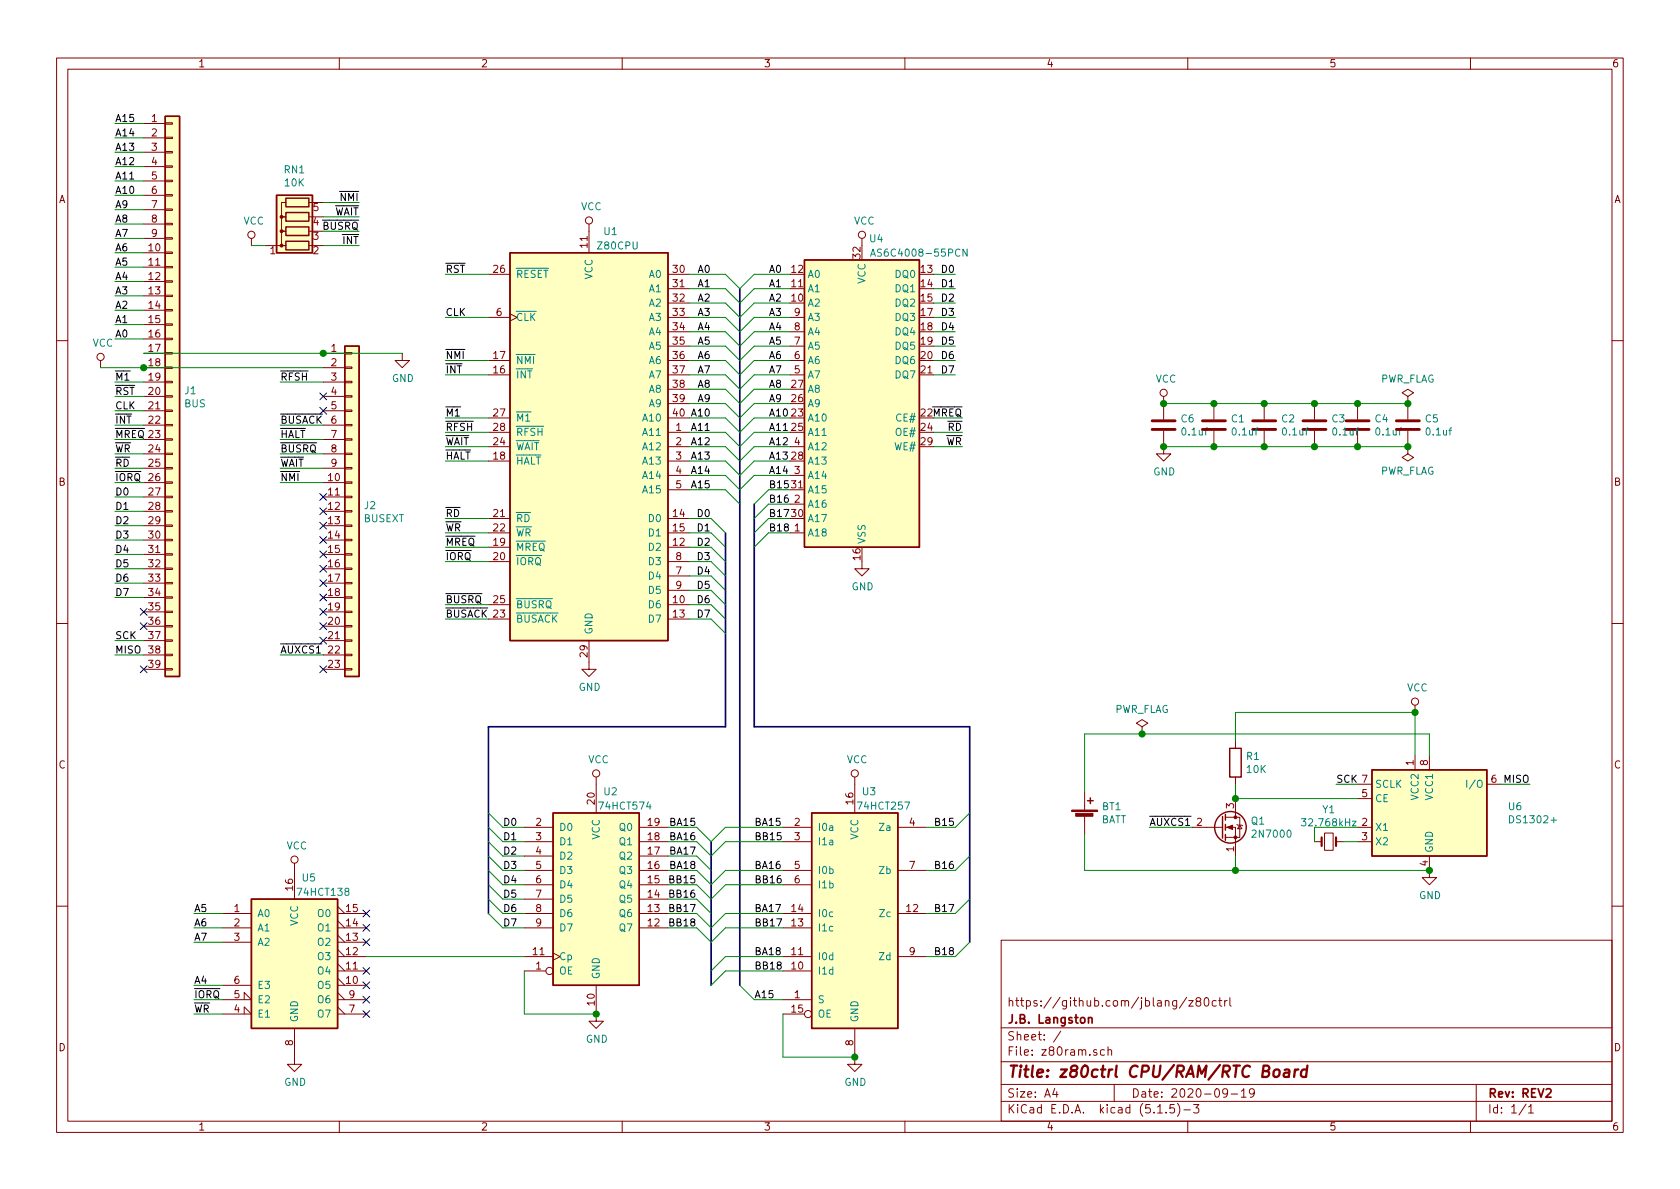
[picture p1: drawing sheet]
<svg xmlns="http://www.w3.org/2000/svg" width="297mm" height="210mm" viewBox="0 0 297 210" stroke-linecap="round" stroke-linejoin="round" font-family="sans-serif">
<g fill="none" stroke="#840000" stroke-width=".18">
<path d="M10 10.3h277v189.9h-277zM12 12.2h273v186.1h-273zM60 10.3v1.9M110 10.3v1.9M160 10.3v1.9M210 10.3v1.9M260 10.3v1.9M25.4 21.8h3.8M25.4 24.4h3.8M25.4 26.9h3.8M25.4 29.5h3.8M25.4 32h3.8"/>
<path d="M25.4 34.5h3.8M25.4 37.1h3.8M25.4 39.6h3.8M29.2 39.5h1.3v.2h-1.3zM29.2 37h1.3v.2h-1.3zM29.2 34.4h1.3v.3h-1.3zM29.2 31.9h1.3v.2h-1.3zM29.2 29.3h1.3v.3h-1.3zM29.2 26.8h1.3v.2h-1.3zM29.2 24.3h1.3v.2h-1.3zM29.2 21.7h1.3v.3h-1.3zM50.5 35.8h-.7v2.5h.7h-.7v2.6h.7h-.7v2.5h.7h-3.5"/>
<path d="M54.6 38.3h2.5M54.6 35.8h2.5M104.1 39.6v5.1M25.4 44.7h3.8M25.4 47.2h3.8M25.4 49.8h3.8M25.4 52.3h3.8M25.4 54.9h3.8M25.4 57.4h3.8M25.4 59.9h3.8M25.4 42.2h3.8M29.2 44.6h1.3v.2h-1.3z"/>
<path d="M29.2 42h1.3v.3h-1.3zM29.2 59.8h1.3v.3h-1.3zM29.2 57.3h1.3v.2h-1.3zM29.2 54.7h1.3v.3h-1.3zM29.2 52.2h1.3v.2h-1.3zM29.2 49.7h1.3v.2h-1.3zM29.2 47.1h1.3v.3h-1.3zM44.4 42.2v1.2M54.6 43.4h2.5M54.6 40.9h2.5M86.4 48.5h3.8M86.4 56.1h3.8"/>
<path d="M90.2 55.5l1.2 .6-1.2 .7M118.1 48.5h3.8M118.1 51h3.8M118.1 53.6h3.8M118.1 56.1h3.8M118.1 58.7h3.8M139.7 56.1h2.5M139.7 58.7h2.5M152.4 42.2v1.2M10 60.2h2M17.8 63.7v1.3M25.4 62.5h3.8"/>
<path d="M25.4 65h3.8M25.4 67.6h3.8M25.4 70.1h3.8M25.4 72.6h3.8M25.4 75.2h3.8M25.4 77.7h3.8M29.2 75.1h1.3v.2h-1.3zM29.2 77.6h1.3v.2h-1.3zM29.2 72.5h1.3v.3h-1.3zM29.2 67.4h1.3v.3h-1.3zM29.2 64.9h1.3v.2h-1.3zM29.2 62.4h1.3v.2h-1.3z"/>
<path d="M29.2 70h1.3v.2h-1.3zM57.1 62.5h3.9M57.1 65h3.9M57.1 67.6h3.9M57.1 70.1h3.9M57.1 72.6h3.9M57.1 75.2h3.9M57.1 77.7h3.9M61 64.9h1.2v.2h-1.2zM61 62.4h1.2v.2h-1.2zM61 77.6h1.2v.2h-1.2zM61 75.1h1.2v.2h-1.2z"/>
<path d="M61 72.5h1.2v.3h-1.2zM61 70h1.2v.2h-1.2zM61 67.4h1.2v.3h-1.2zM71.1 62.5v1.2h1.3l-1.3 1.3-1.3-1.3h1.3M86.4 76.4h3.8M86.4 66.3h3.8M86.4 63.7h3.8M86.4 79h3.8M86.4 73.9h3.8M118.1 76.4h3.8M118.1 66.3h3.8M118.1 63.7h3.8"/>
<path d="M118.1 79h3.8M118.1 73.9h3.8M118.1 61.2h3.8M118.1 68.8h3.8M118.1 71.4h3.8M139.7 66.3h2.5M139.7 63.7h2.5M139.7 79h2.5M139.7 61.2h2.5M205.7 76.2v4.1h1.3l-1.3 1.2-1.2-1.2h1.2M205.7 70.1v4.1M214.6 71.4v2.8"/>
<path d="M214.6 76.2v2.8M223.5 71.4v2.8M223.5 76.2v2.8M232.4 71.4v2.8M232.4 76.2v2.8M240 71.4v2.8M240 76.2v2.8M248.9 79v1.3l1 .6-1 .6-1-.6 1-.6M248.9 79h.1M248.9 70.1l1-.6-1-.7-1 .7 1 .6v1.3M248.9 71.4h.1M248.9 71.4v2.8"/>
<path d="M248.9 76.2v2.8M285 60.2h2M25.4 80.3h3.8M25.4 82.8h3.8M25.4 85.3h3.8M25.4 87.9h3.8M25.4 90.4h3.8M25.4 93h3.8M25.4 95.5h3.8M25.4 98h3.8M29.2 97.9h1.3v.3h-1.3zM29.2 80.1h1.3v.3h-1.3z"/>
<path d="M29.2 82.7h1.3v.2h-1.3zM29.2 85.2h1.3v.3h-1.3zM29.2 87.8h1.3v.2h-1.3zM29.2 90.3h1.3v.2h-1.3zM29.2 92.8h1.3v.3h-1.3zM29.2 95.4h1.3v.2h-1.3zM57.1 80.3h3.9M57.1 82.8h3.9M57.1 85.3h3.9M57.1 87.9h3.9M57.1 90.4h3.9M57.1 93h3.9"/>
<path d="M57.1 95.5h3.9M57.1 98h3.9M61 95.4h1.2v.2h-1.2zM61 97.9h1.2v.3h-1.2zM61 92.8h1.2v.3h-1.2zM61 87.8h1.2v.2h-1.2zM61 85.2h1.2v.3h-1.2zM61 82.7h1.2v.2h-1.2zM61 80.1h1.2v.3h-1.2zM61 90.3h1.2v.2h-1.2zM86.4 96.8h3.8M86.4 91.7h3.8"/>
<path d="M86.4 94.2h3.8M86.4 81.5h3.8M86.4 99.3h3.8M118.1 96.8h3.8M118.1 91.7h3.8M118.1 94.2h3.8M118.1 81.5h3.8M118.1 99.3h3.8M118.1 84.1h3.8M118.1 86.6h3.8M139.7 94.2h2.5M139.7 84.1h2.5"/>
<path d="M139.7 89.1h2.5M152.4 99.3v1.3h1.3l-1.3 1.2-1.3-1.2h1.3M10 110.3h2M25.4 100.6h3.8M25.4 103.1h3.8M25.4 105.7h3.8M25.4 108.2h3.8M25.4 110.7h3.8M25.4 113.3h3.8M25.4 115.8h3.8M25.4 118.4h3.8M29.2 100.5h1.3v.2h-1.3z"/>
<path d="M29.2 103h1.3v.2h-1.3zM29.2 105.5h1.3v.3h-1.3zM29.2 108.1h1.3v.2h-1.3zM29.2 110.6h1.3v.3h-1.3zM29.2 113.2h1.3v.2h-1.3zM29.2 115.7h1.3v.2h-1.3zM29.2 118.2h1.3v.3h-1.3zM57.1 100.6h3.9M57.1 103.1h3.9M57.1 105.7h3.9M57.1 108.2h3.9M57.1 110.7h3.9"/>
<path d="M57.1 113.3h3.9M57.1 115.8h3.9M57.1 118.4h3.9M61 118.2h1.2v.3h-1.2zM61 100.5h1.2v.2h-1.2zM61 103h1.2v.2h-1.2zM61 105.5h1.2v.3h-1.2zM61 108.1h1.2v.2h-1.2zM61 110.6h1.2v.3h-1.2zM61 113.2h1.2v.2h-1.2zM61 115.7h1.2v.2h-1.2zM86.4 106.9h3.8"/>
<path d="M86.4 109.5h3.8M104.1 113.3v5.1h1.3l-1.3 1.2-1.2-1.2h1.2M118.1 106.9h3.8M118.1 109.5h3.8M118.1 101.8h3.8M118.1 104.4h3.8M285 110.3h2M105.4 137.4v6.4M151.1 137.4v6.4M191.8 139.9v3.4M201.9 128.5l1-.6-1-.7-1 .7 1 .6v1.3M201.9 129.8h.1"/>
<path d="M218.4 131.1v1.2M218.4 137.4v1.3M240 138.7h2.6M250.2 124.7v1.3M250.2 133.6v2.5M252.7 133.6v2.5M262.9 138.7h2.5M52.1 152.6v6.4M92.7 146.3h5.1M92.7 148.8h5.1M92.7 153.9h5.1M92.7 156.5h5.1"/>
<path d="M92.7 159h5.1M92.7 151.4h5.1M113 146.3h5.1M113 148.8h5.1M113 153.9h5.1M113 156.5h5.1M113 159h5.1M113 151.4h5.1M138.4 146.3h5.1M138.4 148.8h5.1M138.4 153.9h5.1M138.4 156.5h5.1"/>
<path d="M158.7 146.3h5.1M158.7 153.9h5.1M191.8 144.3v3.3M210.8 146.3h5.4M216.7 146.3h1.7v5.1M216.7 144.5h2.5v3.6h-2.5M218.4 141.2v3.3M218.7 145.8l.1 .1h.8l.1 .1M219.2 145.9l.4 .7h-.8zM232.4 148.8h1.3M234.2 147.3h1.5v3.1h-1.5zM236.2 148.8h1.3"/>
<path d="M240 146.3h2.6M240 148.8h2.6M240 141.2h2.6M252.7 151.4v3.8h1.3l-1.3 1.3-1.2-1.3h1.2M10 160.2h2M39.4 179.3h5l-1.2-1.3v1.3M39.4 176.8h5l-1.2-1.3v1.3M39.4 161.5h5M39.4 174.2h5M39.4 166.6h5M39.4 164.1h5M59.7 161.5h5.1"/>
<path d="M59.7 174.2h5.1M59.7 173l1.3 1.2M59.7 171.7h5.1M59.7 170.4l1.3 1.3M59.7 169.2h5.1M59.7 167.9l1.3 1.3M59.7 166.6h5.1M59.7 165.3l1.3 1.3M59.7 164.1h5.1M59.7 162.8l1.3 1.3M59.7 160.3l1.3 1.2M59.7 179.3h5.1"/>
<path d="M59.7 176.8h5.1M59.7 178l1.3 1.3M59.7 175.5l1.3 1.3M92.7 161.5h5.1M92.7 171.7h3.8M92.7 169.2h5.1M92.7 164.1h5.1M97.8 168.5l1.3 .7-1.3 .6M105.4 174.2v6.4h1.3l-1.3 1.3-1.3-1.3h1.3M113 161.5h5.1M113 164.1h5.1M138.4 161.5h5.1"/>
<path d="M138.4 171.7h5.1M138.4 169.2h5.1M138.4 164.1h5.1M138.4 179.3h3.8M138.4 176.8h5.1M158.7 161.5h5.1M158.7 169.2h5.1M177 166.3h108v32h-108zM208.1 176.9v1.2l-.4 .3h-.3M208.1 177l-.5-.1-.3 .3 .1 .6 .2 .1 .5-.1M209.8 176.3l-1.3 2M210.2 176.9h.8l-.8 1h.8"/>
<path d="M211.8 177.1l-.3-.2v-.2l.3-.3h.2l.3 .3-.1 .2-.6 .2a.48 .48 0 0 0-.1 .7l.3 .1 .4-.1a.48 .48 0 0 0-.2-.7M213 176.6l.4-.2a.94 .94 0 0 1 0 1.5l-.4-.3-.1-.6zM215 177l-.4-.1-.3 .3 .2 .6h.5M215.5 176.9h.5M215.7 176.4v1.3l.3 .2M216.5 176.9v1M217 176.9l-.3 .1-.2 .2M217.4 176.4v1.3l.3 .2M285 160.2h2M52.1 181.9v6.3h1.2l-1.2 1.3-1.3-1.3h1.3M60 198.3v1.9M110 198.3v1.9"/>
<path d="M151.1 181.9v6.3h1.3l-1.3 1.3-1.2-1.3h1.2M160 198.3v1.9M177 194.8h108M177 191.8h108M177 187.8h108M177 181.8h108M186.5 192.5l-.4 1h1M186.8 193v1M187.6 182.3l-1.3 2M193.9 185.7l-.4-.1-.2 .2 .1 .2 .5 .2v.3h-.6M195.3 185.7l-.5-.1-.2 .3v.6l.2 .1 .5-.1M195.9 185.7l.2-.1 .4 .1v.9"/>
<path d="M195.9 185.1v1.5M197 191.8v3M204.7 196.8h.8M206.2 196.7v.1M207.6 195.3h-.7l-.1 .7 .2-.1 .5 .1 .2 .2-.1 .5-.2 .1-.6-.1M208.2 195.1a1.71 1.71 0 0 1 0 2.3M209.3 196.3h1.2M210 198.3v1.9M211 195.3h1l-.5 .6 .4 .1v.7l-.2 .1-.7-.1M217 193.2l-.1 .2a.48 .48 0 0 1-.6-.1v-.6a.48 .48 0 0 1 .6-.1l.1 .1a1.19 1.19 0 0 1-.2 1.2l-.5 .1M217.7 193.5h1.1M219.5 193l.4-.5v1.5"/>
<path d="M219.5 194h.8M221.8 193.2l-.3 .3h-.3l-.3-.3v-.4l.2-.2 .4-.1 .2 .2a1.13 1.13 0 0 1-.2 1.2l-.4 .1M260 198.3v1.9M261 191.8v6.5M269.8 195.2l-1.2 2M270.3 195.8l.4-.5v1.5M270.3 196.8h.8"/>
<circle cx="104.1" cy="39" r=".63"/>
<circle cx="44.4" cy="41.5" r=".63"/>
<circle cx="152.4" cy="41.5" r=".63"/>
<circle cx="17.8" cy="63.1" r=".63"/>
<circle cx="205.7" cy="69.5" r=".63"/>
<circle cx="105.4" cy="136.8" r=".63"/>
<circle cx="151.1" cy="136.8" r=".63"/>
<circle cx="250.2" cy="124.1" r=".63"/>
<circle cx="52.1" cy="152" r=".63"/>
<circle cx="97.2" cy="171.7" r=".63"/>
<circle cx="142.9" cy="179.3" r=".63"/>
</g>
<path d="M192.5 179.9v1M192.5 180.1l.2-.2 .3 .1 .1 .9M273.4 192.7l.2-.2h.4l.2 .5-.9 1h.9" fill="none" stroke="#840000" stroke-width=".3"/>
<path d="M225.3 189.3a.53 .53 0 0 1 .6-.2 .53 .53 0 0 1 .4 .4l-.1 .6a.54 .54 0 0 1-.5 .4 .54 .54 0 0 1-.6-.4zM227.2 189.2h.7v1.2M228 189.6l-.7 .1a.41 .41 0 0 0-.3 .3 .41 .41 0 0 0 .2 .4l.7-.1M229 189.1l-.2 1.3M229.6 189.1a.55 .55 0 0 0-.7 .4M231.1 189.2a.68 .68 0 0 0-1 .3v.8l.3 .1 .5-.1M231.2 188.4l-.3 2" fill="none" stroke="#840000" stroke-width=".41"/>
<g fill="#840000" stroke="#840000" stroke-width=".18">
<path d="M189.5 143.3h4.6v.2h-4.6z"/>
<path d="M190.2 143.8h3v.5h-3z"/>
<path d="M216.9 146.3l1-.4v.8z"/>
<circle cx="49.8" cy="43.4" r=".25"/>
<circle cx="49.8" cy="40.9" r=".25"/>
<circle cx="49.8" cy="38.3" r=".25"/>
<circle cx="218.4" cy="148.1" r=".25"/>
<circle cx="218.4" cy="144.5" r=".25"/>
</g>
<g fill="none" stroke="#840000" stroke-width=".25">
<path d="M29.2 20.6h2.5v99h-2.5zM48.9 34.5h6.3v10.2h-6.3zM50.5 37.6h4.1v1.5h-4.1zM50.5 35h4.1v1.6h-4.1zM50.5 42.7h4.1v1.5h-4.1zM50.5 40.1h4.1v1.6h-4.1zM90.2 44.7h27.9v68.6h-27.9zM142.2 46h20.4v50.8h-20.4zM61 61.2h2.5v58.4h-2.5zM217.4 132.3h2.1v5.1h-2.1zM242.6 136.1h20.3v15.3h-20.3zM44.4 159h15.3v22.9h-15.3z"/>
<path d="M97.8 143.8h15.2v30.4h-15.2zM143.5 143.8h15.2v38.1h-15.2zM192.3 141.6h1M192.8 141.1v1M216.2 144.4v3.8M216.7 144v1M216.7 145.8v1M216.7 147.6v1"/>
<circle cx="217.6" cy="146.3" r="2.79"/>
</g>
<g fill="#ffffc2" stroke="#ffffc2" stroke-width=".18">
<path d="M29.2 20.6h2.5v99h-2.5z"/>
<path d="M61 61.2h2.5v58.4h-2.5z"/>
<path d="M44.4 159h15.3v22.9h-15.3z"/>
<path d="M48.9 34.5h6.3v10.2h-6.3z"/>
<path d="M242.6 136.1h20.3v15.3h-20.3z"/>
<path d="M143.5 143.8h15.2v38.1h-15.2z"/>
<path d="M90.2 44.7h27.9v68.6h-27.9z"/>
<path d="M142.2 46h20.4v50.8h-20.4z"/>
<path d="M97.8 143.8h15.2v30.4h-15.2z"/>
</g>
<path d="M153.9 45.3l.5-1.3 .4 1.3M154.1 45h.6M171 44v1.3l-.7-1.3v1.3M259.3 138v1.2M230.1 144.8h.8l-.4 .5 .3 .1v.5l-.2 .1-.5-.1M239.1 145.2h.7l-.7 .8h.7" fill="none" stroke="#008484" stroke-width=".18"/>
<path d="M233.7 148.1v1.5M236.2 148.1v1.5" fill="none" stroke="#840000" stroke-width=".38"/>
<path d="M203.7 75.9h4.1M203.7 74.4h4.1M212.6 75.9h4.1M212.6 74.4h4.1M221.5 75.9h4.1M221.5 74.4h4.1M230.4 75.9h4M230.4 74.4h4M238 75.9h4.1M238 74.4h4.1M246.9 75.9h4.1M246.9 74.4h4.1" fill="none" stroke="#840000" stroke-width=".51"/>
<path d="M130.8 51v123.2M128.3 94.2v34.3h-41.9v33M133.3 89.1v39.4h38.1v38.1M125.7 148.8v25.4" fill="none" stroke="#000084" stroke-width=".3"/>
<g fill="none" stroke="#008400" stroke-width=".18">
<path d="M20.3 21.8h5.1M20.3 29.5h5.1M20.3 26.9h5.1M20.3 24.4h5.1M20.3 39.6h5.1M20.3 37.1h5.1M20.3 32h5.1M20.3 34.5h5.1M57.1 35.8h6.4M57.1 38.3h6.4M20.3 52.3h5.1M20.3 54.9h5.1"/>
<path d="M20.3 57.4h5.1M20.3 59.9h5.1M20.3 49.8h5.1M20.3 47.2h5.1M20.3 44.7h5.1M20.3 42.2h5.1M44.4 43.4h2.6M57.1 43.4h6.4M57.1 40.9h6.4M78.7 56.1h7.7M78.7 48.5h7.7M121.9 56.1h6.4l2.5 2.6 2.5-2.6h6.4"/>
<path d="M121.9 48.5h6.4l2.5 2.5 2.5-2.5h6.4M121.9 51h6.4l2.5 2.6 2.5-2.6h6.4M121.9 53.6h6.4l2.5 2.5 2.5-2.5h6.4M121.9 58.7h6.4l2.5 2.5 2.5-2.5h6.4M165.1 56.1h3.8M165.1 48.5h3.8M165.1 51h3.8M165.1 53.6h3.8M165.1 58.7h3.8M17.8 65h39.3M20.3 67.6h5.1M20.3 77.7h5.1"/>
<path d="M20.3 75.2h5.1M20.3 72.6h5.1M20.3 70.1h5.1M25.4 62.5h45.7M49.5 67.6h7.6M49.5 77.7h7.6M49.5 75.2h7.6M78.7 79h7.7M78.7 76.4h7.7M78.7 63.7h7.7M78.7 66.3h7.7M78.7 73.9h7.7"/>
<path d="M121.9 79h6.4l2.5 2.5 2.5-2.5h6.4M121.9 76.4h6.4l2.5 2.6 2.5-2.6h6.4M121.9 61.2h6.4l2.5 2.5 2.5-2.5h6.4M121.9 63.7h6.4l2.5 2.6 2.5-2.6h6.4M121.9 66.3h6.4l2.5 2.5 2.5-2.5h6.4M121.9 68.8h6.4l2.5 2.6 2.5-2.6h6.4M121.9 71.4h6.4l2.5 2.5 2.5-2.5h6.4M121.9 73.9h6.4l2.5 2.5 2.5-2.5h6.4M165.1 79h5.1M165.1 76.4h5.1M165.1 61.2h3.8M165.1 63.7h3.8"/>
<path d="M165.1 66.3h3.8M165.1 73.9h5.1M205.7 79h43.2M205.7 71.4h43.2M20.3 98h5.1M20.3 95.5h5.1M20.3 90.4h5.1M20.3 87.9h5.1M20.3 85.3h5.1M20.3 82.8h5.1M20.3 80.3h5.1M20.3 93h5.1"/>
<path d="M49.5 85.3h7.6M49.5 82.8h7.6M49.5 80.3h7.6M78.7 96.8h7.7M78.7 94.2h7.7M78.7 91.7h7.7M78.7 81.5h7.7M78.7 99.3h7.7M121.9 96.8h3.8l2.6 2.5M121.9 94.2h3.8l2.6 2.6M121.9 91.7h3.8l2.6 2.5M121.9 81.5h6.4l2.5 2.6 2.5-2.6h6.4"/>
<path d="M121.9 84.1h6.4l2.5 2.5 2.5-2.5h6.4M121.9 86.6h6.4l2.5 2.5M121.9 99.3h3.8l2.6 2.5M139.7 94.2h-3.8l-2.6 2.6M139.7 91.7h-3.8l-2.6 2.5M139.7 86.6h-3.8l-2.6 2.5M139.7 89.1h-3.8l-2.6 2.6M20.3 105.7h5.1M20.3 103.1h5.1M20.3 100.6h5.1M20.3 115.8h5.1M20.3 113.3h5.1"/>
<path d="M49.5 115.8h7.6M78.7 109.5h7.7M78.7 106.9h7.7M121.9 109.5h3.8l2.6 2.5M121.9 106.9h3.8l2.6 2.6M121.9 101.8h3.8l2.6 2.6M121.9 104.4h3.8l2.6 2.5M218.4 131.1v-5.1h31.8v7.6M218.4 138.7v2.5h21.6M236.2 138.7h3.8M252.7 133.6v-3.8h-60.9v10.1M265.4 138.7h5.1"/>
<path d="M86.4 151.4l2.5 2.5h3.8M86.4 148.8l2.5 2.6h3.8M86.4 146.3l2.5 2.5h3.8M86.4 159l2.5 2.5h3.8M86.4 143.8l2.5 2.5h3.8M86.4 153.9l2.5 2.6h3.8M86.4 156.5l2.5 2.5h3.8M118.1 153.9h5.1l2.5 2.6 2.6-2.6h10.1M118.1 151.4h5.1l2.5 2.5M118.1 148.8h5.1l2.5 2.6 2.6-2.6h10.1M118.1 146.3h5.1l2.5 2.5 2.6-2.5h10.1M118.1 156.5h5.1l2.5 2.5 2.6-2.5h10.1"/>
<path d="M118.1 159h5.1l2.5 2.5M171.4 151.4l-2.5 2.5h-5.1M171.4 159l-2.5 2.5h-5.1M171.4 143.8l-2.5 2.5h-5.1M191.8 147.6v6.3h60.9M203.2 146.3h7.6M218.4 151.4v2.5M237.5 148.8h2.5M240 146.3h-7.6v2.5M34.3 161.5h5.1M34.3 164.1h5.1M34.3 166.6h5.1"/>
<path d="M34.3 179.3h5.1M34.3 176.8h5.1M34.3 174.2h5.1M64.8 169.2h27.9M86.4 161.5l2.5 2.6h3.8M92.7 171.7v7.6h12.7M118.1 161.5h5.1l2.5 2.6 2.6-2.6h10.1M118.1 164.1h5.1l2.5 2.5 2.6-2.5h10.1M130.8 174.2l2.5 2.6h5.1M138.4 171.7h-10.1l-2.6 2.5M138.4 169.2h-10.1l-2.6 2.5M138.4 179.3v7.6h12.7"/>
<path d="M171.4 166.6l-2.5 2.6h-5.1"/>
</g>
<path d="M55.7 113.9h1.2M209.4 144.3h1.2" fill="none" stroke="#000" stroke-width=".18"/>
<g fill="#008400" stroke="#008400" stroke-width=".25">
<circle cx="250.2" cy="126" r=".51"/>
<circle cx="205.7" cy="79" r=".51"/>
<circle cx="214.6" cy="71.4" r=".51"/>
<circle cx="248.9" cy="79" r=".51"/>
<circle cx="214.6" cy="79" r=".51"/>
<circle cx="248.9" cy="71.4" r=".51"/>
<circle cx="240" cy="79" r=".51"/>
<circle cx="240" cy="71.4" r=".51"/>
<circle cx="223.5" cy="71.4" r=".51"/>
<circle cx="232.4" cy="79" r=".51"/>
<circle cx="223.5" cy="79" r=".51"/>
<circle cx="232.4" cy="71.4" r=".51"/>
<circle cx="205.7" cy="71.4" r=".51"/>
<circle cx="25.4" cy="65" r=".51"/>
<circle cx="218.4" cy="153.9" r=".51"/>
<circle cx="218.4" cy="141.2" r=".51"/>
<circle cx="57.2" cy="62.5" r=".51"/>
<circle cx="151.1" cy="186.9" r=".51"/>
<circle cx="252.7" cy="153.9" r=".51"/>
<circle cx="105.4" cy="179.3" r=".51"/>
<circle cx="201.9" cy="129.8" r=".51"/>
</g>
<g fill="none" stroke="#000084" stroke-width=".18">
<path d="M56.5 72l1.3 1.2M56.5 69.5l1.3 1.2M57.8 72l-1.3 1.2M57.8 69.5l-1.3 1.2M56.5 87.3l1.3 1.2M56.5 89.8l1.3 1.2M56.5 92.3l1.3 1.3M56.5 94.9l1.3 1.2M56.5 97.4l1.3 1.2M56.5 100l1.3 1.2M57.8 87.3l-1.3 1.2M57.8 89.8l-1.3 1.2"/>
<path d="M57.8 92.3l-1.3 1.3M57.8 94.9l-1.3 1.2M57.8 97.4l-1.3 1.2M57.8 100l-1.3 1.2M24.8 110.1l1.2 1.2M24.8 107.6l1.2 1.2M24.8 117.7l1.2 1.3M26 110.1l-1.2 1.2M26 107.6l-1.2 1.2M26 117.7l-1.2 1.3M56.5 102.5l1.3 1.2M56.5 105l1.3 1.3"/>
<path d="M56.5 107.6l1.3 1.2M56.5 110.1l1.3 1.2M56.5 117.7l1.3 1.3M56.5 112.7l1.3 1.2M57.8 102.5l-1.3 1.2M57.8 105l-1.3 1.3M57.8 107.6l-1.3 1.2M57.8 110.1l-1.3 1.2M57.8 117.7l-1.3 1.3M57.8 112.7l-1.3 1.2M64.2 173.6l1.2 1.2M64.2 178.7l1.2 1.2"/>
<path d="M64.2 176.2l1.2 1.2M64.2 171.1l1.2 1.2M64.2 166l1.2 1.2M64.2 163.5l1.2 1.2M64.2 160.9l1.2 1.2M65.4 173.6l-1.2 1.2M65.4 178.7l-1.2 1.2M65.4 176.2l-1.2 1.2M65.4 171.1l-1.2 1.2M65.4 166l-1.2 1.2M65.4 163.5l-1.2 1.2M65.4 160.9l-1.2 1.2"/>
</g>
<text font-size="2.8" fill="#840000" x="178" y="190.5">Title: z80ctrl CPU/RAM/RTC Board</text>
<g font-size="2.1" fill="#840000">
<text x="178" y="178">https://github.com/jblang/z80ctrl</text>
<text x="178" y="184">Sheet: /</text>
<text x="178" y="181">J.B. Langston</text>
<text x="178" y="186.7">File: z80ram.sch</text>
<text x="178" y="196.9">KiCad E.D.A. kicad (5.1.5)-3</text>
<text x="178" y="194.1">Size: A4</text>
<text x="200" y="194.1">Date: 2020-09-19</text>
<text x="263" y="194.1">Rev: REV2</text>
<text x="263" y="196.9">Id: 1/1</text>
</g>
<g font-size="1.8" fill="#840000">
<text x="35" y="11.9">1</text>
<text x="85" y="11.9">2</text>
<text x="135" y="11.9">3</text>
<text x="185" y="11.9">4</text>
<text x="235" y="11.9">5</text>
<text x="285" y="11.9">6</text>
<text x="26.8" y="21.6">1</text>
<text x="26.8" y="24.1">2</text>
<text x="26.8" y="26.7">3</text>
<text x="26.8" y="29.2">4</text>
<text x="10.4" y="35.9">A</text>
<text x="26.8" y="31.7">5</text>
<text x="26.8" y="34.3">6</text>
<text x="285.4" y="35.9">A</text>
<text x="26.8" y="36.8">7</text>
<text x="26.8" y="39.4">8</text>
<text x="26.8" y="41.9">9</text>
<text x="55.4" y="39.9">4</text>
<text x="55.4" y="37.3">5</text>
<text x="26.3" y="44.4">10</text>
<text x="26.3" y="47">11</text>
<text x="47.8" y="45">1</text>
<text x="55.4" y="45">2</text>
<text x="55.4" y="42.4">3</text>
<text x="103.9" y="43.8" transform="rotate(-90 103.9 43.8)">11</text>
<text x="152.1" y="45.7" transform="rotate(-90 152.1 45.7)">32</text>
<text x="26.3" y="49.5">12</text>
<text x="26.3" y="52.1">13</text>
<text x="87.3" y="48.3">26</text>
<text x="119" y="48.3">30</text>
<text x="119" y="50.8">31</text>
<text x="119" y="53.3">32</text>
<text x="140" y="53.3">10</text>
<text x="140" y="50.8">11</text>
<text x="140" y="48.3">12</text>
<text x="162.9" y="48.3">13</text>
<text x="162.9" y="50.8">14</text>
<text x="162.9" y="53.3">15</text>
<text x="26.3" y="54.6">14</text>
<text x="26.3" y="57.1">15</text>
<text x="26.3" y="59.7">16</text>
<text x="87.8" y="55.9">6</text>
<text x="119" y="55.9">33</text>
<text x="119" y="58.4">34</text>
<text x="140.5" y="58.4">8</text>
<text x="140.5" y="55.9">9</text>
<text x="162.9" y="55.9">17</text>
<text x="162.9" y="58.4">18</text>
<text x="26.3" y="62.2">17</text>
<text x="26.3" y="64.8">18</text>
<text x="58.6" y="62.2">1</text>
<text x="58.6" y="64.8">2</text>
<text x="87.3" y="63.5">17</text>
<text x="119" y="61">35</text>
<text x="119" y="63.5">36</text>
<text x="140.5" y="63.5">6</text>
<text x="140.5" y="61">7</text>
<text x="162.9" y="61">19</text>
<text x="162.9" y="63.5">20</text>
<text x="26.3" y="67.3">19</text>
<text x="26.3" y="69.8">20</text>
<text x="58.6" y="67.3">3</text>
<text x="58.6" y="69.8">4</text>
<text x="87.3" y="66">16</text>
<text x="119" y="66">37</text>
<text x="119" y="68.6">38</text>
<text x="119" y="71.1">39</text>
<text x="140" y="71.1">26</text>
<text x="140" y="68.6">27</text>
<text x="140.5" y="66">5</text>
<text x="162.9" y="66">21</text>
<text x="26.3" y="72.4">21</text>
<text x="26.3" y="74.9">22</text>
<text x="58.6" y="72.4">5</text>
<text x="58.6" y="74.9">6</text>
<text x="58.6" y="77.5">7</text>
<text x="87.3" y="73.7">27</text>
<text x="87.3" y="76.2">28</text>
<text x="119" y="73.7">40</text>
<text x="119.5" y="76.2">1</text>
<text x="140" y="73.7">23</text>
<text x="140" y="76.2">25</text>
<text x="162.9" y="76.2">24</text>
<text x="26.3" y="80">24</text>
<text x="26.3" y="82.5">25</text>
<text x="58.6" y="80">8</text>
<text x="58.6" y="82.5">9</text>
<text x="87.3" y="81.3">18</text>
<text x="87.3" y="78.7">24</text>
<text x="119.5" y="78.7">2</text>
<text x="119.5" y="81.3">3</text>
<text x="119.5" y="83.8">4</text>
<text x="140" y="81.3">28</text>
<text x="140.5" y="83.8">3</text>
<text x="140.5" y="78.7">4</text>
<text x="162.9" y="78.7">29</text>
<text x="10.4" y="85.9">B</text>
<text x="26.3" y="85.1">26</text>
<text x="26.3" y="87.6">27</text>
<text x="58.1" y="85.1">10</text>
<text x="58.1" y="87.6">11</text>
<text x="119.5" y="86.4">5</text>
<text x="140" y="86.4">31</text>
<text x="140.5" y="88.9">2</text>
<text x="285.4" y="85.9">B</text>
<text x="26.3" y="90.2">28</text>
<text x="26.3" y="92.7">29</text>
<text x="26.3" y="95.2">30</text>
<text x="58.1" y="90.2">12</text>
<text x="58.1" y="92.7">13</text>
<text x="58.1" y="95.2">14</text>
<text x="87.3" y="91.4">21</text>
<text x="87.3" y="94">22</text>
<text x="119" y="91.4">14</text>
<text x="119" y="94">15</text>
<text x="140" y="91.4">30</text>
<text x="140.5" y="94">1</text>
<text x="26.3" y="97.8">31</text>
<text x="26.3" y="100.3">32</text>
<text x="58.1" y="97.8">15</text>
<text x="58.1" y="100.3">16</text>
<text x="87.3" y="96.5">19</text>
<text x="87.3" y="99.1">20</text>
<text x="119" y="96.5">12</text>
<text x="119.5" y="101.6">7</text>
<text x="119.5" y="99.1">8</text>
<text x="152.1" y="99" transform="rotate(-90 152.1 99)">16</text>
<text x="26.3" y="102.9">33</text>
<text x="26.3" y="105.4">34</text>
<text x="26.3" y="107.9">35</text>
<text x="58.1" y="102.9">17</text>
<text x="58.1" y="105.4">18</text>
<text x="58.1" y="107.9">19</text>
<text x="87.3" y="106.7">25</text>
<text x="119" y="106.7">10</text>
<text x="119.5" y="104.1">9</text>
<text x="26.3" y="110.5">36</text>
<text x="26.3" y="113">37</text>
<text x="58.1" y="110.5">20</text>
<text x="58.1" y="113">21</text>
<text x="87.3" y="109.2">23</text>
<text x="119" y="109.2">13</text>
<text x="26.3" y="115.6">38</text>
<text x="26.3" y="118.1">39</text>
<text x="58.1" y="115.6">22</text>
<text x="58.1" y="118.1">23</text>
<text x="103.9" y="116.1" transform="rotate(-90 103.9 116.1)">29</text>
<text x="10.4" y="135.9">C</text>
<text x="249.9" y="135.4" transform="rotate(-90 249.9 135.4)">1</text>
<text x="252.5" y="135.4" transform="rotate(-90 252.5 135.4)">8</text>
<text x="285.4" y="135.9">C</text>
<text x="105.2" y="142.2" transform="rotate(-90 105.2 142.2)">20</text>
<text x="150.9" y="142.2" transform="rotate(-90 150.9 142.2)">16</text>
<text x="218.2" y="143" transform="rotate(-90 218.2 143)">3</text>
<text x="240.8" y="141">5</text>
<text x="263.7" y="138.4">6</text>
<text x="94.8" y="146">2</text>
<text x="94.8" y="148.6">3</text>
<text x="114.6" y="148.6">18</text>
<text x="114.6" y="146">19</text>
<text x="140.5" y="146">2</text>
<text x="140.5" y="148.6">3</text>
<text x="160.8" y="146">4</text>
<text x="211.6" y="146">2</text>
<text x="240.8" y="146">2</text>
<text x="240.8" y="148.6">3</text>
<text x="94.8" y="151.1">4</text>
<text x="94.8" y="153.7">5</text>
<text x="114.6" y="153.7">16</text>
<text x="114.6" y="151.1">17</text>
<text x="140.5" y="153.7">5</text>
<text x="160.8" y="153.7">7</text>
<text x="218.2" y="150.6" transform="rotate(-90 218.2 150.6)">1</text>
<text x="252.5" y="153.1" transform="rotate(-90 252.5 153.1)">4</text>
<text x="41.4" y="161.3">1</text>
<text x="51.8" y="157.4" transform="rotate(-90 51.8 157.4)">16</text>
<text x="61.3" y="161.3">15</text>
<text x="94.8" y="156.2">6</text>
<text x="94.8" y="158.7">7</text>
<text x="94.8" y="161.3">8</text>
<text x="114.6" y="161.3">13</text>
<text x="114.6" y="158.7">14</text>
<text x="114.6" y="156.2">15</text>
<text x="140" y="161.3">14</text>
<text x="140.5" y="156.2">6</text>
<text x="160.3" y="161.3">12</text>
<text x="41.4" y="163.8">2</text>
<text x="41.4" y="166.4">3</text>
<text x="61.3" y="166.4">13</text>
<text x="61.3" y="163.8">14</text>
<text x="94.8" y="163.8">9</text>
<text x="114.6" y="163.8">12</text>
<text x="140" y="163.8">13</text>
<text x="41.4" y="174">6</text>
<text x="61.3" y="174">10</text>
<text x="61.3" y="171.4">11</text>
<text x="61.3" y="168.9">12</text>
<text x="94.3" y="168.9">11</text>
<text x="94.8" y="171.4">1</text>
<text x="140" y="171.4">10</text>
<text x="140" y="168.9">11</text>
<text x="160.8" y="168.9">9</text>
<text x="41.4" y="179.1">4</text>
<text x="41.4" y="176.5">5</text>
<text x="61.7" y="179.1">7</text>
<text x="61.7" y="176.5">9</text>
<text x="105.2" y="177.7" transform="rotate(-90 105.2 177.7)">10</text>
<text x="140" y="179.1">15</text>
<text x="140.5" y="176.5">1</text>
<text x="10.4" y="185.9">D</text>
<text x="51.8" y="184.9" transform="rotate(-90 51.8 184.9)">8</text>
<text x="150.9" y="184.9" transform="rotate(-90 150.9 184.9)">8</text>
<text x="285.4" y="185.9">D</text>
<text x="35" y="199.9">1</text>
<text x="85" y="199.9">2</text>
<text x="135" y="199.9">3</text>
<text x="185" y="199.9">4</text>
<text x="235" y="199.9">5</text>
<text x="285" y="199.9">6</text>
</g>
<g font-size="1.8">
<text x="20.3" y="21.6">A15</text>
<text x="20.3" y="24.1">A14</text>
<text x="20.3" y="26.7">A13</text>
<text x="20.3" y="29.2">A12</text>
<text x="20.3" y="34.3">A10</text>
<text x="20.3" y="31.7">A11</text>
<text x="60.2" y="35.6">NMI</text>
<text x="20.3" y="41.9">A7</text>
<text x="20.3" y="39.4">A8</text>
<text x="20.3" y="36.8">A9</text>
<text x="57.1" y="40.6">BUSRQ</text>
<text x="59" y="38.1">WAIT</text>
<text x="20.3" y="44.4">A6</text>
<text x="20.3" y="47">A5</text>
<text x="60.7" y="43.2">INT</text>
<text x="20.3" y="49.5">A4</text>
<text x="20.3" y="52.1">A3</text>
<text x="78.7" y="48.3">RST</text>
<text x="123.5" y="53.3">A2</text>
<text x="123.5" y="50.8">A1</text>
<text x="123.5" y="48.3">A0</text>
<text x="135.9" y="53.3">A2</text>
<text x="135.9" y="50.8">A1</text>
<text x="135.9" y="48.3">A0</text>
<text x="166.6" y="50.8">D1</text>
<text x="166.6" y="53.3">D2</text>
<text x="166.6" y="48.3">D0</text>
<text x="20.3" y="54.6">A2</text>
<text x="20.3" y="57.1">A1</text>
<text x="20.3" y="59.7">A0</text>
<text x="78.7" y="55.9">CLK</text>
<text x="123.5" y="58.4">A4</text>
<text x="123.5" y="55.9">A3</text>
<text x="135.9" y="55.9">A3</text>
<text x="135.9" y="58.4">A4</text>
<text x="166.6" y="55.9">D3</text>
<text x="166.6" y="58.4">D4</text>
<text x="78.7" y="63.5">NMI</text>
<text x="123.5" y="63.5">A6</text>
<text x="123.5" y="61">A5</text>
<text x="135.9" y="61">A5</text>
<text x="135.9" y="63.5">A6</text>
<text x="166.6" y="61">D5</text>
<text x="166.6" y="63.5">D6</text>
<text x="20.3" y="69.8">RST</text>
<text x="20.3" y="67.3">M1</text>
<text x="49.5" y="67.3">RFSH</text>
<text x="78.7" y="66">INT</text>
<text x="123.5" y="71.1">A9</text>
<text x="123.5" y="68.6">A8</text>
<text x="123.5" y="66">A7</text>
<text x="135.9" y="71.1">A9</text>
<text x="135.9" y="66">A7</text>
<text x="135.9" y="68.6">A8</text>
<text x="166.6" y="66">D7</text>
<text x="20.3" y="72.4">CLK</text>
<text x="20.3" y="77.5">MREQ 23</text>
<text x="20.3" y="74.9">INT</text>
<text x="49.5" y="77.5">HALT</text>
<text x="49.5" y="74.9">BUSACK</text>
<text x="78.7" y="73.7">M1</text>
<text x="78.7" y="76.2">RFSH</text>
<text x="122.5" y="76.2">A11</text>
<text x="122.5" y="73.7">A10</text>
<text x="135.9" y="76.2">A11</text>
<text x="135.9" y="73.7">A10</text>
<text x="162.9" y="73.7">22MREQ</text>
<text x="167.6" y="76.2">RD</text>
<text x="20.3" y="82.5">RD</text>
<text x="20.3" y="80">WR</text>
<text x="49.5" y="80">BUSRQ</text>
<text x="49.5" y="82.5">WAIT</text>
<text x="78.7" y="78.7">WAIT</text>
<text x="78.7" y="81.3">HALT</text>
<text x="122.5" y="78.7">A12</text>
<text x="122.5" y="83.8">A14</text>
<text x="122.5" y="81.3">A13</text>
<text x="135.9" y="83.8">A14</text>
<text x="135.9" y="81.3">A13</text>
<text x="135.9" y="78.7">A12</text>
<text x="167.2" y="78.7">WR</text>
<text x="20.3" y="87.6">D0</text>
<text x="20.3" y="85.1">IORQ</text>
<text x="49.5" y="85.1">NMI</text>
<text x="122.5" y="86.4">A15</text>
<text x="135.9" y="88.9">B16</text>
<text x="135.9" y="86.4">B15</text>
<text x="20.3" y="95.2">D3</text>
<text x="20.3" y="92.7">D2</text>
<text x="20.3" y="90.2">D1</text>
<text x="78.7" y="94">WR</text>
<text x="78.7" y="91.4">RD</text>
<text x="123.5" y="94">D1</text>
<text x="123.5" y="91.4">D0</text>
<text x="135.9" y="94">B18</text>
<text x="135.9" y="91.4">B17</text>
<text x="20.3" y="97.8">D4</text>
<text x="20.3" y="100.3">D5</text>
<text x="78.7" y="99.1">IORQ</text>
<text x="78.7" y="96.5">MREQ</text>
<text x="123.5" y="101.6">D4</text>
<text x="123.5" y="99.1">D3</text>
<text x="123.5" y="96.5">D2</text>
<text x="20.3" y="102.9">D6</text>
<text x="20.3" y="105.4">D7</text>
<text x="78.7" y="106.7">BUSRQ</text>
<text x="123.5" y="106.7">D6</text>
<text x="123.5" y="104.1">D5</text>
<text x="20.3" y="113">SCK</text>
<text x="78.7" y="109.2">BUSACK</text>
<text x="123.5" y="109.2">D7</text>
<text x="20.3" y="115.6">MISO</text>
<text x="49.5" y="115.6">AUXCS1</text>
<text x="236.2" y="138.4">SCK 7</text>
<text x="266" y="138.4">MISO</text>
<text x="88.9" y="148.6">D1</text>
<text x="88.9" y="146">D0</text>
<text x="118.7" y="146">BA15</text>
<text x="118.7" y="148.6">BA16</text>
<text x="133.3" y="148.6">BB15</text>
<text x="133.3" y="146">BA15</text>
<text x="165.7" y="146">B15</text>
<text x="203.2" y="146">AUXCS1</text>
<text x="88.9" y="153.7">D3</text>
<text x="88.9" y="151.1">D2</text>
<text x="118.7" y="153.7">BA18</text>
<text x="118.7" y="151.1">BA17</text>
<text x="133.3" y="153.7">BA16</text>
<text x="165.7" y="153.7">B16</text>
<text x="34.3" y="161.3">A5</text>
<text x="88.9" y="156.2">D4</text>
<text x="88.9" y="161.3">D6</text>
<text x="88.9" y="158.7">D5</text>
<text x="118.7" y="161.3">BB17</text>
<text x="118.7" y="158.7">BB16</text>
<text x="118.7" y="156.2">BB15</text>
<text x="133.3" y="161.3">BA17</text>
<text x="133.3" y="156.2">BB16</text>
<text x="165.7" y="161.3">B17</text>
<text x="34.3" y="166.4">A7</text>
<text x="34.3" y="163.8">A6</text>
<text x="88.9" y="163.8">D7</text>
<text x="118.7" y="163.8">BB18</text>
<text x="133.3" y="163.8">BB17</text>
<text x="34.3" y="174">A4</text>
<text x="133.3" y="168.9">BA18</text>
<text x="133.3" y="171.4">BB18</text>
<text x="165.7" y="168.9">B18</text>
<text x="34.3" y="179.1">WR</text>
<text x="34.3" y="176.5">IORQ</text>
<text x="133.3" y="176.5">A15</text>
</g>
<g font-size="1.8" fill="#008484">
<text x="50.3" y="30.7">RN1</text>
<text x="50.4" y="33">10K</text>
<text x="43" y="39.7">VCC</text>
<text x="102.7" y="37.2">VCC</text>
<text x="106.8" y="41.6">U1</text>
<text x="151" y="39.7">VCC</text>
<text x="105.8" y="44.1">Z80CPU</text>
<text x="153.8" y="42.8">U4</text>
<text x="155.1" y="45.4">AS6C4008-55PCN</text>
<text x="91.2" y="49.1">RESET</text>
<text x="104.8" y="49.4" transform="rotate(-90 104.8 49.4)">VCC</text>
<text x="114.8" y="49.1">A0</text>
<text x="114.8" y="51.7">A1</text>
<text x="142.7" y="51.7">A1</text>
<text x="142.7" y="49.1">A0</text>
<text x="153" y="50.2" transform="rotate(-90 153 50.2)">VCC</text>
<text x="158.4" y="49.1">DQ0</text>
<text x="158.4" y="51.7">DQ1</text>
<text x="91.2" y="56.8">CLK</text>
<text x="114.8" y="54.2">A2</text>
<text x="114.8" y="56.8">A3</text>
<text x="114.8" y="59.3">A4</text>
<text x="142.7" y="54.2">A2</text>
<text x="142.7" y="59.3">A4</text>
<text x="142.7" y="56.8">A3</text>
<text x="158.4" y="54.2">DQ2</text>
<text x="158.4" y="56.8">DQ3</text>
<text x="158.4" y="59.3">DQ4</text>
<text x="16.4" y="61.3">VCC</text>
<text x="91.2" y="64.4">NMI</text>
<text x="114.8" y="61.8">A5</text>
<text x="114.8" y="64.4">A6</text>
<text x="142.7" y="64.4">A6</text>
<text x="142.7" y="61.8">A5</text>
<text x="158.4" y="61.8">DQ5</text>
<text x="158.4" y="64.4">DQ6</text>
<text x="32.7" y="69.7">J1</text>
<text x="69.3" y="67.6">GND</text>
<text x="91.2" y="66.9">INT</text>
<text x="114.8" y="66.9">A7</text>
<text x="114.8" y="69.5">A8</text>
<text x="142.7" y="69.5">A8</text>
<text x="142.7" y="66.9">A7</text>
<text x="158.4" y="66.9">DQ7</text>
<text x="204.3" y="67.7">VCC</text>
<text x="244" y="67.7">PWR_FLAG</text>
<text x="32.6" y="72">BUS</text>
<text x="91.2" y="74.5">M1</text>
<text x="91.2" y="77.1">RFSH</text>
<text x="113.8" y="77.1">A11</text>
<text x="113.8" y="74.5">A10</text>
<text x="114.8" y="72">A9</text>
<text x="142.7" y="74.5">A10</text>
<text x="142.7" y="77.1">A11</text>
<text x="142.7" y="72">A9</text>
<text x="158.5" y="77.1">OE#</text>
<text x="158.6" y="74.5">CE#</text>
<text x="208.9" y="74.7">C6</text>
<text x="209.1" y="77">0.1uf</text>
<text x="217.8" y="74.7">C1</text>
<text x="218" y="77">0.1uf</text>
<text x="226.6" y="74.7">C2</text>
<text x="226.9" y="77">0.1uf</text>
<text x="235.5" y="74.7">C3</text>
<text x="235.8" y="77">0.1uf</text>
<text x="243.2" y="74.7">C4</text>
<text x="243.4" y="77">0.1uf</text>
<text x="252" y="74.7">C5</text>
<text x="252.3" y="77">0.1uf</text>
<text x="91.2" y="82.2">HALT</text>
<text x="91.2" y="79.6">WAIT</text>
<text x="113.8" y="79.6">A12</text>
<text x="113.8" y="82.2">A13</text>
<text x="142.7" y="82.2">A13</text>
<text x="142.7" y="79.6">A12</text>
<text x="158.2" y="79.6">WE#</text>
<text x="243.9" y="83.9">PWR_FLAG</text>
<text x="113.8" y="84.7">A14</text>
<text x="113.8" y="87.2">A15</text>
<text x="142.7" y="89.8">A16</text>
<text x="142.7" y="84.7">A14</text>
<text x="142.7" y="87.2">A15</text>
<text x="203.9" y="84.1">GND</text>
<text x="64.3" y="92.3">BUSEXT</text>
<text x="64.5" y="90">J2</text>
<text x="91.2" y="92.3">RD</text>
<text x="91.2" y="94.9">WR</text>
<text x="114.8" y="92.3">D0</text>
<text x="114.8" y="94.9">D1</text>
<text x="142.7" y="94.9">A18</text>
<text x="142.7" y="92.3">A17</text>
<text x="91.2" y="97.4">MREQ</text>
<text x="91.2" y="99.9">IORQ</text>
<text x="114.8" y="97.4">D2</text>
<text x="114.8" y="99.9">D3</text>
<text x="153" y="96.3" transform="rotate(-90 153 96.3)">VSS</text>
<text x="91.2" y="107.6">BUSRQ</text>
<text x="114.8" y="107.6">D6</text>
<text x="114.8" y="102.5">D4</text>
<text x="114.8" y="105">D5</text>
<text x="150.6" y="104.4">GND</text>
<text x="91.2" y="110.1">BUSACK</text>
<text x="104.8" y="112.3" transform="rotate(-90 104.8 112.3)">GND</text>
<text x="114.8" y="110.1">D7</text>
<text x="102.3" y="122.2">GND</text>
<text x="248.8" y="122.3">VCC</text>
<text x="197" y="126.1">PWR_FLAG</text>
<text x="104" y="135">VCC</text>
<text x="149.7" y="135">VCC</text>
<text x="220.4" y="134.4">R1</text>
<text x="220.5" y="136.7">10K</text>
<text x="106.2" y="143.2">74HCT574</text>
<text x="106.8" y="140.6">U2</text>
<text x="151.9" y="143.2">74HCT257</text>
<text x="152.6" y="140.6">U3</text>
<text x="194.9" y="143.3">BT1</text>
<text x="233.9" y="143.8">Y1</text>
<text x="243.1" y="141.9">CE</text>
<text x="243.1" y="139.3">SCLK</text>
<text x="250.8" y="141.4" transform="rotate(-90 250.8 141.4)">VCC2</text>
<text x="253.4" y="141.4" transform="rotate(-90 253.4 141.4)">VCC1</text>
<text x="260" y="139.3">I/O</text>
<text x="266.8" y="143.3">U6</text>
<text x="98.8" y="146.9">D0</text>
<text x="98.8" y="149.5">D1</text>
<text x="106" y="148.5" transform="rotate(-90 106 148.5)">VCC</text>
<text x="109.7" y="149.5">Q1</text>
<text x="109.7" y="146.9">Q0</text>
<text x="144.5" y="146.9">I0a</text>
<text x="144.5" y="149.5">I1a</text>
<text x="151.8" y="148.5" transform="rotate(-90 151.8 148.5)">VCC</text>
<text x="155.7" y="146.9">Za</text>
<text x="194.6" y="145.6">BATT</text>
<text x="221.3" y="145.8">Q1</text>
<text x="221.7" y="148.1">2N7000</text>
<text x="230.7" y="146.1">32.768kHz</text>
<text x="243.1" y="146.9">X1</text>
<text x="243.1" y="149.5">X2</text>
<text x="267.4" y="145.6">DS1302+</text>
<text x="50.6" y="150.2">VCC</text>
<text x="53.5" y="155.9">U5</text>
<text x="98.8" y="152">D2</text>
<text x="98.8" y="154.6">D3</text>
<text x="109.7" y="154.6">Q3</text>
<text x="109.7" y="152">Q2</text>
<text x="144.5" y="154.6">I0b</text>
<text x="155.6" y="154.6">Zb</text>
<text x="253.4" y="150.9" transform="rotate(-90 253.4 150.9)">GND</text>
<text x="52.9" y="158.4">74HCT138</text>
<text x="98.8" y="157.1">D4</text>
<text x="98.8" y="159.6">D5</text>
<text x="109.7" y="159.6">Q5</text>
<text x="109.7" y="157.1">Q4</text>
<text x="144.5" y="157.1">I1b</text>
<text x="250.9" y="159">GND</text>
<text x="45.5" y="162.2">A0</text>
<text x="45.5" y="164.7">A1</text>
<text x="45.5" y="167.3">A2</text>
<text x="52.7" y="163.7" transform="rotate(-90 52.7 163.7)">VCC</text>
<text x="56.3" y="167.3">O2</text>
<text x="56.3" y="164.7">O1</text>
<text x="56.3" y="162.2">O0</text>
<text x="98.8" y="162.2">D6</text>
<text x="98.8" y="164.7">D7</text>
<text x="109.7" y="164.7">Q7</text>
<text x="109.7" y="162.2">Q6</text>
<text x="144.5" y="164.7">I1c</text>
<text x="144.5" y="162.2">I0c</text>
<text x="155.7" y="162.2">Zc</text>
<text x="56.3" y="172.3">O4</text>
<text x="56.3" y="169.8">O3</text>
<text x="98.8" y="172.3">OE</text>
<text x="98.8" y="169.8">Cp</text>
<text x="106" y="173.2" transform="rotate(-90 106 173.2)">GND</text>
<text x="144.5" y="172.3">I1d</text>
<text x="144.5" y="169.8">I0d</text>
<text x="155.6" y="169.8">Zd</text>
<text x="45.5" y="180">E1</text>
<text x="45.5" y="177.4">E2</text>
<text x="45.5" y="174.9">E3</text>
<text x="56.3" y="174.9">O5</text>
<text x="56.3" y="180">O7</text>
<text x="56.3" y="177.4">O6</text>
<text x="144.5" y="177.4">S</text>
<text x="144.5" y="180">OE</text>
<text x="52.7" y="180.8" transform="rotate(-90 52.7 180.8)">GND</text>
<text x="103.6" y="184.4">GND</text>
<text x="151.8" y="180.8" transform="rotate(-90 151.8 180.8)">GND</text>
<text x="50.2" y="192">GND</text>
<text x="149.3" y="192">GND</text>
</g>
</svg>
